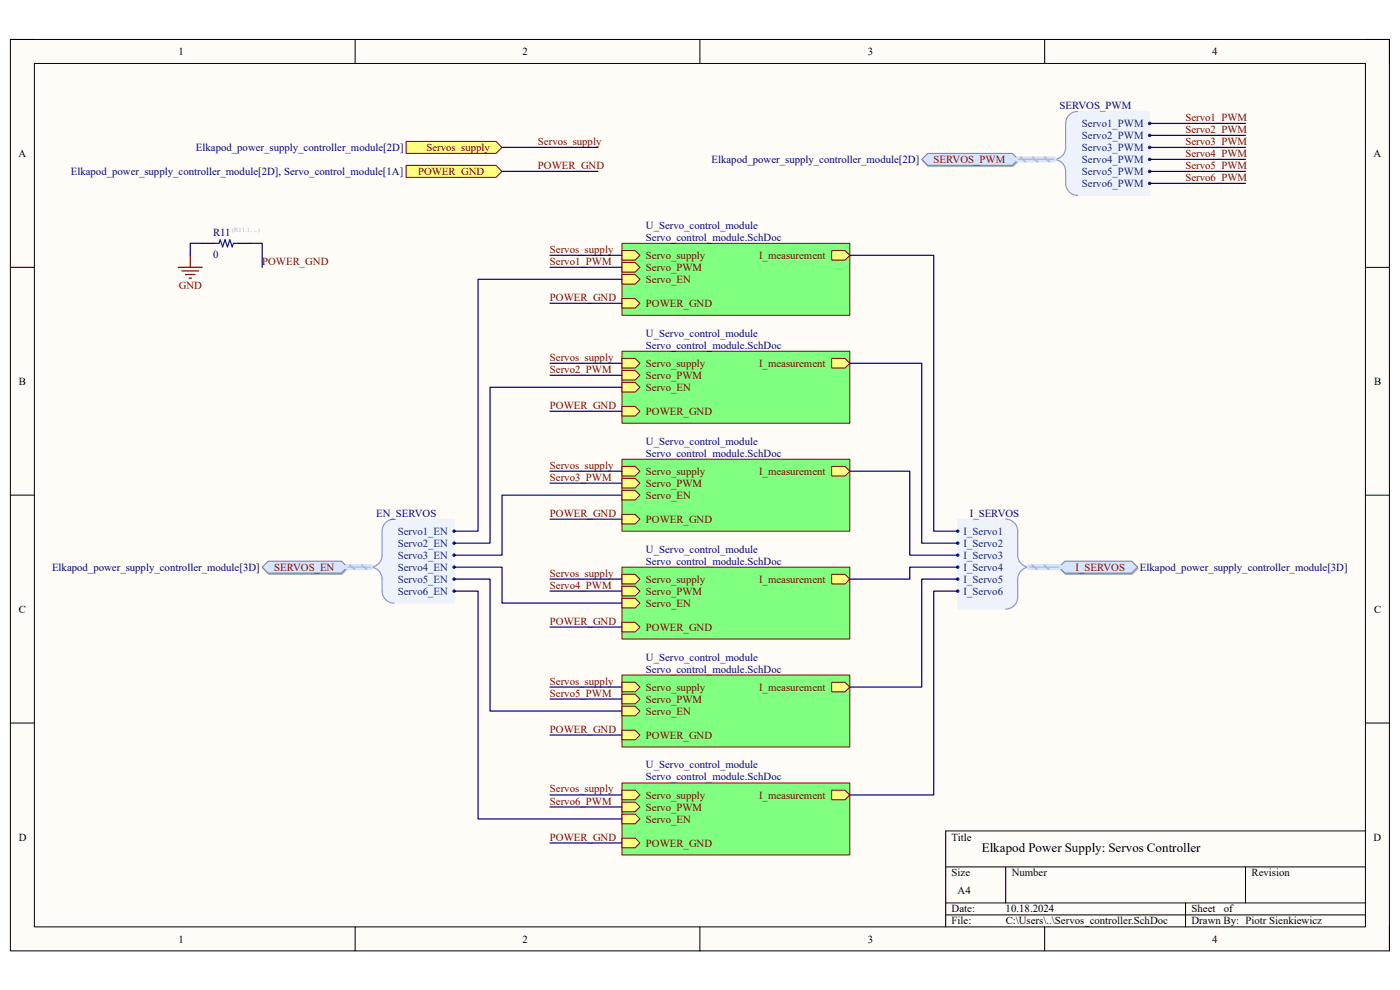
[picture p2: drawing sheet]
<svg xmlns="http://www.w3.org/2000/svg" width="297mm" height="210mm" viewBox="0 0 297 210" stroke-linecap="round" stroke-linejoin="round" font-family="sans-serif">
<path d="M2.2 8.4h292.6v193.3h-292.6z" fill-rule="evenodd" fill="#fffcf8"/>
<path d="M2.2 8.4h292.6v193.3h-292.6z" fill="none" stroke="#000" stroke-width=".21"/>
<path d="M7.3 13.5h282.4v183.1h-282.4z" fill-rule="evenodd" fill="#fffcf8"/>
<g fill="none" stroke="#000" stroke-width=".21">
<path d="M2.2 8.4h5.1M7.3 13.5h282.4v183.1h-282.4zM75.3 8.4v5.1M148.5 8.4v5.1M221.6 8.4v5.1M289.7 8.4h5.1v5.1M2.2 56.7h5.1M289.7 56.7h5.1M2.2 105h5.1M289.7 105.1h5.1M2.2 153.4h5.1M289.7 153.4h5.1"/>
<path d="M289.7 176.3h-89.1v20.3M75.3 196.6v5.1M148.5 196.6v5.1M200.6 183.9h89.1M200.6 191.5h89.1M200.6 194.1h89.1M213.4 183.9v7.6M221.6 196.6v5.1M251.5 191.5v5.1M264.2 183.9v7.6M294.8 196.6v5.1"/>
</g>
<path d="M132 51.6h48.3v15.3h-48.3z" fill-rule="evenodd" fill="#80ff80"/>
<path d="M132 51.6h48.3v15.3h-48.3z" fill="none" stroke="#800000" stroke-width=".21"/>
<path d="M131.9 53.1h2.8l1.1 1.1-1.1 1h-2.8z" fill-rule="evenodd" fill="#ffff80"/>
<path d="M131.9 53.1h2.8l1.1 1.1-1.1 1h-2.8z" fill="none" stroke="#800000" stroke-width=".21"/>
<path d="M131.9 55.7h2.8l1.1 1-1.1 1h-2.8z" fill-rule="evenodd" fill="#ffff80"/>
<path d="M131.9 55.7h2.8l1.1 1-1.1 1h-2.8z" fill="none" stroke="#800000" stroke-width=".21"/>
<path d="M176.5 53.1h2.8l1 1.1-1 1h-2.8z" fill-rule="evenodd" fill="#ffff80"/>
<path d="M176.5 53.1h2.8l1 1.1-1 1h-2.8z" fill="none" stroke="#800000" stroke-width=".21"/>
<path d="M131.9 58.2h2.8l1.1 1.1-1.1 1h-2.8z" fill-rule="evenodd" fill="#ffff80"/>
<path d="M131.9 58.2h2.8l1.1 1.1-1.1 1h-2.8z" fill="none" stroke="#800000" stroke-width=".21"/>
<path d="M131.9 63.3h2.8l1.1 1-1.1 1.1h-2.8z" fill-rule="evenodd" fill="#ffff80"/>
<path d="M131.9 63.3h2.8l1.1 1-1.1 1.1h-2.8z" fill="none" stroke="#800000" stroke-width=".21"/>
<path d="M132 74.5h48.3v15.3h-48.3z" fill-rule="evenodd" fill="#80ff80"/>
<path d="M132 74.5h48.3v15.3h-48.3z" fill="none" stroke="#800000" stroke-width=".21"/>
<path d="M131.9 76h2.8l1.1 1.1-1.1 1h-2.8z" fill-rule="evenodd" fill="#ffff80"/>
<path d="M131.9 76h2.8l1.1 1.1-1.1 1h-2.8z" fill="none" stroke="#800000" stroke-width=".21"/>
<path d="M131.9 78.6h2.8l1.1 1-1.1 1h-2.8z" fill-rule="evenodd" fill="#ffff80"/>
<path d="M131.9 78.6h2.8l1.1 1-1.1 1h-2.8z" fill="none" stroke="#800000" stroke-width=".21"/>
<path d="M176.5 76h2.8l1 1.1-1 1h-2.8z" fill-rule="evenodd" fill="#ffff80"/>
<path d="M176.5 76h2.8l1 1.1-1 1h-2.8z" fill="none" stroke="#800000" stroke-width=".21"/>
<path d="M131.9 81.1h2.8l1.1 1-1.1 1.1h-2.8z" fill-rule="evenodd" fill="#ffff80"/>
<path d="M131.9 81.1h2.8l1.1 1-1.1 1.1h-2.8z" fill="none" stroke="#800000" stroke-width=".21"/>
<path d="M131.9 86.2h2.8l1.1 1-1.1 1.1h-2.8z" fill-rule="evenodd" fill="#ffff80"/>
<path d="M131.9 86.2h2.8l1.1 1-1.1 1.1h-2.8z" fill="none" stroke="#800000" stroke-width=".21"/>
<path d="M132 97.4h48.3v15.3h-48.3z" fill-rule="evenodd" fill="#80ff80"/>
<path d="M132 97.4h48.3v15.3h-48.3z" fill="none" stroke="#800000" stroke-width=".21"/>
<path d="M131.9 98.9h2.8l1.1 1.1-1.1 1h-2.8z" fill-rule="evenodd" fill="#ffff80"/>
<path d="M131.9 98.9h2.8l1.1 1.1-1.1 1h-2.8z" fill="none" stroke="#800000" stroke-width=".21"/>
<path d="M131.9 101.5h2.8l1.1 1-1.1 1h-2.8z" fill-rule="evenodd" fill="#ffff80"/>
<path d="M131.9 101.5h2.8l1.1 1-1.1 1h-2.8z" fill="none" stroke="#800000" stroke-width=".21"/>
<path d="M176.5 98.9h2.8l1 1.1-1 1h-2.8z" fill-rule="evenodd" fill="#ffff80"/>
<path d="M176.5 98.9h2.8l1 1.1-1 1h-2.8z" fill="none" stroke="#800000" stroke-width=".21"/>
<path d="M131.9 104h2.8l1.1 1-1.1 1.1h-2.8z" fill-rule="evenodd" fill="#ffff80"/>
<path d="M131.9 104h2.8l1.1 1-1.1 1.1h-2.8z" fill="none" stroke="#800000" stroke-width=".21"/>
<path d="M131.9 109.1h2.8l1.1 1-1.1 1.1h-2.8z" fill-rule="evenodd" fill="#ffff80"/>
<path d="M131.9 109.1h2.8l1.1 1-1.1 1.1h-2.8z" fill="none" stroke="#800000" stroke-width=".21"/>
<path d="M132 120.3h48.3v15.3h-48.3z" fill-rule="evenodd" fill="#80ff80"/>
<path d="M132 120.3h48.3v15.3h-48.3z" fill="none" stroke="#800000" stroke-width=".21"/>
<path d="M131.9 121.8h2.8l1.1 1.1-1.1 1h-2.8z" fill-rule="evenodd" fill="#ffff80"/>
<path d="M131.9 121.8h2.8l1.1 1.1-1.1 1h-2.8z" fill="none" stroke="#800000" stroke-width=".21"/>
<path d="M131.9 124.4h2.8l1.1 1-1.1 1h-2.8z" fill-rule="evenodd" fill="#ffff80"/>
<path d="M131.9 124.4h2.8l1.1 1-1.1 1h-2.8z" fill="none" stroke="#800000" stroke-width=".21"/>
<path d="M176.5 121.8h2.8l1 1.1-1 1h-2.8z" fill-rule="evenodd" fill="#ffff80"/>
<path d="M176.5 121.8h2.8l1 1.1-1 1h-2.8z" fill="none" stroke="#800000" stroke-width=".21"/>
<path d="M131.9 126.9h2.8l1.1 1-1.1 1.1h-2.8z" fill-rule="evenodd" fill="#ffff80"/>
<path d="M131.9 126.9h2.8l1.1 1-1.1 1.1h-2.8z" fill="none" stroke="#800000" stroke-width=".21"/>
<path d="M131.9 132h2.8l1.1 1-1.1 1h-2.8z" fill-rule="evenodd" fill="#ffff80"/>
<path d="M131.9 132h2.8l1.1 1-1.1 1h-2.8z" fill="none" stroke="#800000" stroke-width=".21"/>
<path d="M132 143.2h48.3v15.3h-48.3z" fill-rule="evenodd" fill="#80ff80"/>
<path d="M132 143.2h48.3v15.3h-48.3z" fill="none" stroke="#800000" stroke-width=".21"/>
<path d="M131.9 144.7h2.8l1.1 1-1.1 1.1h-2.8z" fill-rule="evenodd" fill="#ffff80"/>
<path d="M131.9 144.7h2.8l1.1 1-1.1 1.1h-2.8z" fill="none" stroke="#800000" stroke-width=".21"/>
<path d="M131.9 147.3h2.8l1.1 1-1.1 1h-2.8z" fill-rule="evenodd" fill="#ffff80"/>
<path d="M131.9 147.3h2.8l1.1 1-1.1 1h-2.8z" fill="none" stroke="#800000" stroke-width=".21"/>
<path d="M176.5 144.7h2.8l1 1.1-1 1h-2.8z" fill-rule="evenodd" fill="#ffff80"/>
<path d="M176.5 144.7h2.8l1 1.1-1 1h-2.8z" fill="none" stroke="#800000" stroke-width=".21"/>
<path d="M131.9 149.8h2.8l1.1 1-1.1 1.1h-2.8z" fill-rule="evenodd" fill="#ffff80"/>
<path d="M131.9 149.8h2.8l1.1 1-1.1 1.1h-2.8z" fill="none" stroke="#800000" stroke-width=".21"/>
<path d="M131.9 154.9h2.8l1.1 1-1.1 1h-2.8z" fill-rule="evenodd" fill="#ffff80"/>
<path d="M131.9 154.9h2.8l1.1 1-1.1 1h-2.8z" fill="none" stroke="#800000" stroke-width=".21"/>
<path d="M132 166.1h48.3v15.3h-48.3z" fill-rule="evenodd" fill="#80ff80"/>
<path d="M132 166.1h48.3v15.3h-48.3z" fill="none" stroke="#800000" stroke-width=".21"/>
<path d="M131.9 167.6h2.8l1.1 1-1.1 1.1h-2.8z" fill-rule="evenodd" fill="#ffff80"/>
<path d="M131.9 167.6h2.8l1.1 1-1.1 1.1h-2.8z" fill="none" stroke="#800000" stroke-width=".21"/>
<path d="M131.9 170.2h2.8l1.1 1-1.1 1h-2.8z" fill-rule="evenodd" fill="#ffff80"/>
<path d="M131.9 170.2h2.8l1.1 1-1.1 1h-2.8z" fill="none" stroke="#800000" stroke-width=".21"/>
<path d="M176.5 167.6h2.8l1 1-1 1.1h-2.8z" fill-rule="evenodd" fill="#ffff80"/>
<path d="M176.5 167.6h2.8l1 1-1 1.1h-2.8z" fill="none" stroke="#800000" stroke-width=".21"/>
<path d="M132 172.7h2.7l1.1 1-1.1 1.1h-2.7z" fill-rule="evenodd" fill="#ffff80"/>
<path d="M132 172.7h2.7l1.1 1-1.1 1.1h-2.7z" fill="none" stroke="#800000" stroke-width=".21"/>
<path d="M132 177.8h2.7l1.1 1-1.1 1h-2.7z" fill-rule="evenodd" fill="#ffff80"/>
<path d="M132 177.8h2.7l1.1 1-1.1 1h-2.7z" fill="none" stroke="#800000" stroke-width=".21"/>
<path d="M86.2 30h19l1.3 1.3-1.3 1.2h-19z" fill-rule="evenodd" fill="#ffff80"/>
<path d="M86.2 30h19l1.3 1.3-1.3 1.2h-19z" fill="none" stroke="#800000" stroke-width=".21"/>
<path d="M203.2 110.1h10.2l1.2 .4 1 .9 .3 1.3v5.7l.6 1.1 1.3 .8-1.3 .9-.6 1v4.5l-.3 1.2-1 1-1.2 .3h-10.2z" fill-rule="evenodd" fill="#edf2fb"/>
<path d="M203.2 110.1h10.2l1.2 .4 1 .9 .3 1.3v5.7l.6 1.1 1.3 .8-1.3 .9-.6 1v4.5l-.3 1.2-1 1-1.2 .3h-10.2z" fill="none" stroke="#edf2fb" stroke-width=".21"/>
<path d="M213.4 110.1a2.54 2.54 0 0 1 2.5 2.6v5.1a2.55 2.55 0 0 0 2.6 2.5 2.55 2.55 0 0 0-2.6 2.6v3.8a2.53 2.53 0 0 1-2.5 2.5" fill="none" stroke="#8f9ec9" stroke-width=".25"/>
<circle cx="203.2" cy="112.7" r=".26" fill="#003a70"/>
<circle cx="203.2" cy="112.7" r=".26" fill="none" stroke="#003a70" stroke-width=".21"/>
<circle cx="203.2" cy="115.2" r=".26" fill="#003a70"/>
<circle cx="203.2" cy="115.2" r=".26" fill="none" stroke="#003a70" stroke-width=".21"/>
<circle cx="203.2" cy="117.8" r=".26" fill="#003a70"/>
<circle cx="203.2" cy="117.8" r=".26" fill="none" stroke="#003a70" stroke-width=".21"/>
<circle cx="203.2" cy="120.3" r=".26" fill="#003a70"/>
<circle cx="203.2" cy="120.3" r=".26" fill="none" stroke="#003a70" stroke-width=".21"/>
<circle cx="203.2" cy="122.9" r=".26" fill="#003a70"/>
<circle cx="203.2" cy="122.9" r=".26" fill="none" stroke="#003a70" stroke-width=".21"/>
<circle cx="203.2" cy="125.4" r=".26" fill="#003a70"/>
<circle cx="203.2" cy="125.4" r=".26" fill="none" stroke="#003a70" stroke-width=".21"/>
<path d="M224.8 120.6l1.3-1.3h14.1l1.3 1.3-1.3 1.2h-14.1z" fill-rule="evenodd" fill="#bac0ca"/>
<path d="M224.8 120.6l1.3-1.3h14.1l1.3 1.3-1.3 1.2h-14.1z" fill="none" stroke="#a6acb6" stroke-width=".21"/>
<path d="M224.7 120.3l1.2-1.3h14.2l1.2 1.3-1.2 1.3h-14.2z" fill-rule="evenodd" fill="#d5e4ff"/>
<path d="M224.7 120.3l1.2-1.3h14.2l1.2 1.3-1.2 1.3h-14.2z" fill="none" stroke="#71809b" stroke-width=".21"/>
<path d="M82.3 110.5l1.3-.4h12.7v17.8h-12.7l-1.3-.3-.9-.9-.3-1.3v-3.2l-.7-1-1.2-.9 1.2-.8 .7-1.1v-5.7l.3-1.3z" fill-rule="evenodd" fill="#edf2fb"/>
<path d="M82.3 110.5l1.3-.4h12.7v17.8h-12.7l-1.3-.3-.9-.9-.3-1.3v-3.2l-.7-1-1.2-.9 1.2-.8 .7-1.1v-5.7l.3-1.3z" fill="none" stroke="#edf2fb" stroke-width=".21"/>
<path d="M83.6 110.1a2.54 2.54 0 0 0-2.5 2.6v5.1a2.55 2.55 0 0 1-2.6 2.5 2.54 2.54 0 0 1 2.6 2.6v2.5a2.54 2.54 0 0 0 2.5 2.5" fill="none" stroke="#8f9ec9" stroke-width=".25"/>
<circle cx="96.3" cy="112.7" r=".26" fill="#003a70"/>
<circle cx="96.3" cy="112.7" r=".26" fill="none" stroke="#003a70" stroke-width=".21"/>
<circle cx="96.3" cy="115.2" r=".26" fill="#003a70"/>
<circle cx="96.3" cy="115.2" r=".26" fill="none" stroke="#003a70" stroke-width=".21"/>
<circle cx="96.3" cy="117.8" r=".26" fill="#003a70"/>
<circle cx="96.3" cy="117.8" r=".26" fill="none" stroke="#003a70" stroke-width=".21"/>
<circle cx="96.3" cy="120.3" r=".26" fill="#003a70"/>
<circle cx="96.3" cy="120.3" r=".26" fill="none" stroke="#003a70" stroke-width=".21"/>
<circle cx="96.3" cy="122.9" r=".26" fill="#003a70"/>
<circle cx="96.3" cy="122.9" r=".26" fill="none" stroke="#003a70" stroke-width=".21"/>
<circle cx="96.3" cy="125.4" r=".26" fill="#003a70"/>
<circle cx="96.3" cy="125.4" r=".26" fill="none" stroke="#003a70" stroke-width=".21"/>
<path d="M57 119.3h15.6l1.2 1.3-1.2 1.2h-15.6l-1.2-1.2z" fill-rule="evenodd" fill="#bac0ca"/>
<path d="M57 119.3h15.6l1.2 1.3-1.2 1.2h-15.6l-1.2-1.2z" fill="none" stroke="#a6acb6" stroke-width=".21"/>
<path d="M56.9 119h15.5l1.3 1.3-1.3 1.3h-15.5l-1.3-1.3z" fill-rule="evenodd" fill="#d5e4ff"/>
<path d="M56.9 119h15.5l1.3 1.3-1.3 1.3h-15.5l-1.3-1.3z" fill="none" stroke="#71809b" stroke-width=".21"/>
<path d="M226.4 24.9l1-.9 1.2-.4h15.3v17.8h-15.3l-1.2-.3-1-.9-.3-1.3v-3.2l-.7-1-1.2-.9 1.2-.8 .7-1.1v-5.7z" fill-rule="evenodd" fill="#edf2fb"/>
<path d="M226.4 24.9l1-.9 1.2-.4h15.3v17.8h-15.3l-1.2-.3-1-.9-.3-1.3v-3.2l-.7-1-1.2-.9 1.2-.8 .7-1.1v-5.7z" fill="none" stroke="#edf2fb" stroke-width=".21"/>
<path d="M228.6 23.6a2.53 2.53 0 0 0-2.5 2.6v5.1a2.54 2.54 0 0 1-2.6 2.5 2.55 2.55 0 0 1 2.6 2.6v2.5a2.53 2.53 0 0 0 2.5 2.5" fill="none" stroke="#8f9ec9" stroke-width=".25"/>
<circle cx="243.9" cy="26.2" r=".26" fill="#003a70"/>
<circle cx="243.9" cy="26.2" r=".26" fill="none" stroke="#003a70" stroke-width=".21"/>
<circle cx="243.9" cy="28.7" r=".26" fill="#003a70"/>
<circle cx="243.9" cy="28.7" r=".26" fill="none" stroke="#003a70" stroke-width=".21"/>
<circle cx="243.9" cy="31.3" r=".26" fill="#003a70"/>
<circle cx="243.9" cy="31.3" r=".26" fill="none" stroke="#003a70" stroke-width=".21"/>
<circle cx="243.9" cy="33.8" r=".26" fill="#003a70"/>
<circle cx="243.9" cy="33.8" r=".26" fill="none" stroke="#003a70" stroke-width=".21"/>
<circle cx="243.9" cy="36.4" r=".26" fill="#003a70"/>
<circle cx="243.9" cy="36.4" r=".26" fill="none" stroke="#003a70" stroke-width=".21"/>
<circle cx="243.9" cy="38.9" r=".26" fill="#003a70"/>
<circle cx="243.9" cy="38.9" r=".26" fill="none" stroke="#003a70" stroke-width=".21"/>
<path d="M196.9 32.8h18l1.3 1.3-1.3 1.2h-18l-1.2-1.2z" fill-rule="evenodd" fill="#bac0ca"/>
<path d="M196.9 32.8h18l1.3 1.3-1.3 1.2h-18l-1.2-1.2z" fill="none" stroke="#a6acb6" stroke-width=".21"/>
<path d="M196.8 32.5h18l1.2 1.3-1.2 1.3h-18l-1.3-1.3z" fill-rule="evenodd" fill="#d5e4ff"/>
<path d="M196.8 32.5h18l1.2 1.3-1.2 1.3h-18l-1.3-1.3z" fill="none" stroke="#71809b" stroke-width=".21"/>
<path d="M86.2 35.1h19l1.3 1.3-1.3 1.2h-19z" fill-rule="evenodd" fill="#ffff80"/>
<path d="M86.2 35.1h19l1.3 1.3-1.3 1.2h-19z" fill="none" stroke="#800000" stroke-width=".21"/>
<path d="M42.9 51.6h2.6M50.5 51.6h2.6" fill="none" stroke="#000" stroke-width=".25"/>
<path d="M45.5 51.6h1l.2-.7 .5 1.5 .5-1.5 .5 1.5 .6-1.5 .5 1.5 .2-.8h1" fill="none" stroke="#00f" stroke-width=".25"/>
<path d="M37.8 56.7h5.1M38.6 57.5h3.5M39.3 58.2h2.1M40.1 59h.5M40.4 54.2v2.5" fill="none" stroke="#800000" stroke-width=".25"/>
<g fill="none" stroke="#000080" stroke-width=".25">
<path d="M106.5 31.3h20.4M106.5 36.4h20.4M243.9 31.3h20.3M243.9 26.2h20.3M243.9 28.7h20.3M243.9 33.8h20.3M243.9 36.4h20.3M243.9 38.9h20.3M42.9 51.6h-2.5v2.6M53.1 51.6h2.5v5.1M116.7 54.2h15.2M116.7 56.7h15.2"/>
<path d="M131.9 59.3h-30.5v53.4h-5.1M180.3 54.2h17.8v58.5h5.1M116.7 77.1h15.2M116.7 79.6h15.2M116.7 64.3h15.2M180.3 77.1h15.2v38.1h7.7M116.7 100h15.2M116.7 87.2h15.2M131.9 82.1h-27.9v33.1h-7.7M180.3 100h12.7v17.8h10.2M116.7 102.5h15.2M116.7 110.1h15.2"/>
<path d="M131.9 105h-25.4v12.8h-10.2M96.3 120.3h10.2v7.6h25.4M96.3 122.9h7.7v27.9h27.9M96.3 125.4h5.1v48.3h30.6M116.7 122.9h15.2M116.7 125.4h15.2M116.7 133h15.2M203.2 120.3h-10.2v2.6h-12.7M203.2 122.9h-7.7v22.9h-15.2M203.2 125.4h-5.1v43.2h-17.8M116.7 145.7h15.2M116.7 148.3h15.2"/>
<path d="M116.7 155.9h15.2M116.7 168.6h15.2M116.7 171.2h15.2M116.7 178.8h15.3"/>
</g>
<path d="M216 33.8h7.5M73.7 120.3h4.8M218.5 120.3h6.2" fill="none" stroke="#cbdaff" stroke-width="1.3"/>
<path d="M216.5 33.4l1.1 .9M219.1 33.4l1 .9M221.6 33.4l1.1 .9M74.2 119.9l1 .9M76.8 119.9l1 .9M219 119.9l1 .9M221.5 119.9l1 .9" fill="none" stroke="#adbce7" stroke-width=".38"/>
<path d="M216 33.8h7.5M73.7 120.3h4.8M218.5 120.3h6.2" fill="none" stroke="#adbce7" stroke-width=".25"/>
<text font-size="2.8" x="208.3" y="180.8">Elkapod Power Supply: Servos Controller</text>
<g font-size="2.3">
<text x="37.9" y="11.7">1</text>
<text x="110.9" y="11.7">2</text>
<text x="184.1" y="11.7">3</text>
<text x="257.1" y="11.7">4</text>
<text x="3.9" y="33.3">A</text>
<text x="291.4" y="33.3">A</text>
<text x="4" y="81.6">B</text>
<text x="291.5" y="81.6">B</text>
<text x="4" y="130">C</text>
<text x="291.5" y="130">C</text>
<text x="4" y="178.3">D</text>
<text x="201.9" y="178.3">Title</text>
<text x="291.4" y="178.3">D</text>
<text x="201.9" y="185.9">Size</text>
<text x="214.6" y="185.9">Number</text>
<text x="265.5" y="185.9">Revision</text>
<text x="203.2" y="189.7">A4</text>
<text x="201.9" y="193.5">Date:</text>
<text x="201.9" y="196.1">File:</text>
<text x="213.3" y="193.5">10.18.2024</text>
<text x="213.4" y="196.1">C:\Users\..\Servos_controller.SchDoc</text>
<text x="252.8" y="193.5">Sheet</text>
<text x="252.8" y="196.1">Drawn By: Piotr Sienkiewicz</text>
<text x="259.6" y="193.5">of</text>
<text x="37.9" y="199.9">1</text>
<text x="110.9" y="199.9">2</text>
<text x="184.1" y="199.9">3</text>
<text x="257.1" y="199.9">4</text>
</g>
<g font-size="2.3" fill="#000080">
<text x="224.8" y="23.1">SERVOS_PWM</text>
<text x="41.6" y="32">Elkapod_power_supply_controller_module[2D]</text>
<text x="151" y="34.6">Elkapod_power_supply_controller_module[2D]</text>
<text x="15" y="37.1">Elkapod_power_supply_controller_module[2D], Servo_control_module[1A]</text>
<text x="45.2" y="50.1">R11</text>
<text x="137" y="48.6">U_Servo_control_module</text>
<text x="137" y="51.1">Servo_control_module.SchDoc</text>
<text x="45.2" y="54.7">0</text>
<text x="137" y="71.5">U_Servo_control_module</text>
<text x="137" y="74">Servo_control_module.SchDoc</text>
<text x="137" y="94.4">U_Servo_control_module</text>
<text x="137" y="96.9">Servo_control_module.SchDoc</text>
<text x="79.8" y="109.6">EN_SERVOS</text>
<text x="205.7" y="109.6">I_SERVOS</text>
<text x="137" y="117.3">U_Servo_control_module</text>
<text x="137" y="119.8">Servo_control_module.SchDoc</text>
<text x="11" y="121.1">Elkapod_power_supply_controller_module[3D]</text>
<text x="241.9" y="121.1">Elkapod_power_supply_controller_module[3D]</text>
<text x="137" y="140.1">U_Servo_control_module</text>
<text x="137" y="142.7">Servo_control_module.SchDoc</text>
<text x="137" y="163">U_Servo_control_module</text>
<text x="137" y="165.6">Servo_control_module.SchDoc</text>
</g>
<g font-size="2.3" fill="#003a70">
<text x="229.5" y="26.9">Servo1_PWM</text>
<text x="229.5" y="29.5">Servo2_PWM</text>
<text x="229.5" y="32">Servo3_PWM</text>
<text x="229.5" y="34.6">Servo4_PWM</text>
<text x="229.5" y="37.1">Servo5_PWM</text>
<text x="229.5" y="39.7">Servo6_PWM</text>
<text x="84.4" y="113.4">Servo1_EN</text>
<text x="204.4" y="113.4">I_Servo1</text>
<text x="84.4" y="116">Servo2_EN</text>
<text x="84.4" y="118.5">Servo3_EN</text>
<text x="204.4" y="116">I_Servo2</text>
<text x="204.4" y="118.5">I_Servo3</text>
<text x="84.4" y="121.1">Servo4_EN</text>
<text x="84.4" y="123.6">Servo5_EN</text>
<text x="204.4" y="121.1">I_Servo4</text>
<text x="204.4" y="123.6">I_Servo5</text>
<text x="84.4" y="126.2">Servo6_EN</text>
<text x="204.4" y="126.2">I_Servo6</text>
</g>
<g font-size="2.3" fill="#800000">
<text x="251.5" y="25.7">Servo1_PWM</text>
<text x="251.5" y="28.2">Servo2_PWM</text>
<text x="90.5" y="32">Servos_supply</text>
<text x="114.1" y="30.7">Servos_supply</text>
<text x="114.1" y="35.9">POWER_GND</text>
<text x="198.1" y="34.6">SERVOS_PWM</text>
<text x="251.5" y="30.7">Servo3_PWM</text>
<text x="251.5" y="33.3">Servo4_PWM</text>
<text x="251.5" y="35.9">Servo5_PWM</text>
<text x="88.7" y="37.1">POWER_GND</text>
<text x="251.5" y="38.4">Servo6_PWM</text>
<text x="116.7" y="53.6">Servos_supply</text>
<text x="55.6" y="56.2">POWER_GND</text>
<text x="116.7" y="56.2">Servo1_PWM</text>
<text x="137" y="54.9">Servo_supply</text>
<text x="137" y="57.4">Servo_PWM</text>
<text x="137" y="60">Servo_EN</text>
<text x="161" y="54.9">I_measurement</text>
<text x="37.9" y="61.3">GND</text>
<text x="116.7" y="63.8">POWER_GND</text>
<text x="137" y="65.1">POWER_GND</text>
<text x="116.7" y="76.5">Servos_supply</text>
<text x="137" y="77.8">Servo_supply</text>
<text x="161" y="77.8">I_measurement</text>
<text x="116.7" y="79.1">Servo2_PWM</text>
<text x="137" y="80.3">Servo_PWM</text>
<text x="137" y="82.9">Servo_EN</text>
<text x="116.7" y="86.7">POWER_GND</text>
<text x="137" y="88">POWER_GND</text>
<text x="116.7" y="99.4">Servos_supply</text>
<text x="116.7" y="102">Servo3_PWM</text>
<text x="137" y="100.7">Servo_supply</text>
<text x="161" y="100.7">I_measurement</text>
<text x="137" y="103.3">Servo_PWM</text>
<text x="137" y="105.8">Servo_EN</text>
<text x="116.7" y="109.6">POWER_GND</text>
<text x="137" y="110.9">POWER_GND</text>
<text x="58.2" y="121.1">SERVOS_EN</text>
<text x="116.7" y="122.3">Servos_supply</text>
<text x="116.7" y="124.9">Servo4_PWM</text>
<text x="137" y="123.6">Servo_supply</text>
<text x="161" y="123.6">I_measurement</text>
<text x="228.2" y="121.1">I_SERVOS</text>
<text x="137" y="126.2">Servo_PWM</text>
<text x="137" y="128.7">Servo_EN</text>
<text x="116.7" y="132.5">POWER_GND</text>
<text x="137" y="133.8">POWER_GND</text>
<text x="116.7" y="145.2">Servos_supply</text>
<text x="116.7" y="147.8">Servo5_PWM</text>
<text x="137" y="146.5">Servo_supply</text>
<text x="137" y="149.1">Servo_PWM</text>
<text x="161" y="146.5">I_measurement</text>
<text x="116.7" y="155.4">POWER_GND</text>
<text x="137" y="151.6">Servo_EN</text>
<text x="137" y="156.7">POWER_GND</text>
<text x="116.7" y="168.1">Servos_supply</text>
<text x="116.7" y="170.7">Servo6_PWM</text>
<text x="137" y="169.4">Servo_supply</text>
<text x="137" y="172">Servo_PWM</text>
<text x="161" y="169.4">I_measurement</text>
<text x="116.7" y="178.3">POWER_GND</text>
<text x="137" y="174.5">Servo_EN</text>
<text x="137" y="179.6">POWER_GND</text>
</g>
<text font-size="1.4" fill="#b2b0d4" x="49.2" y="49.3">(R11.1, ...)</text>
</svg>
